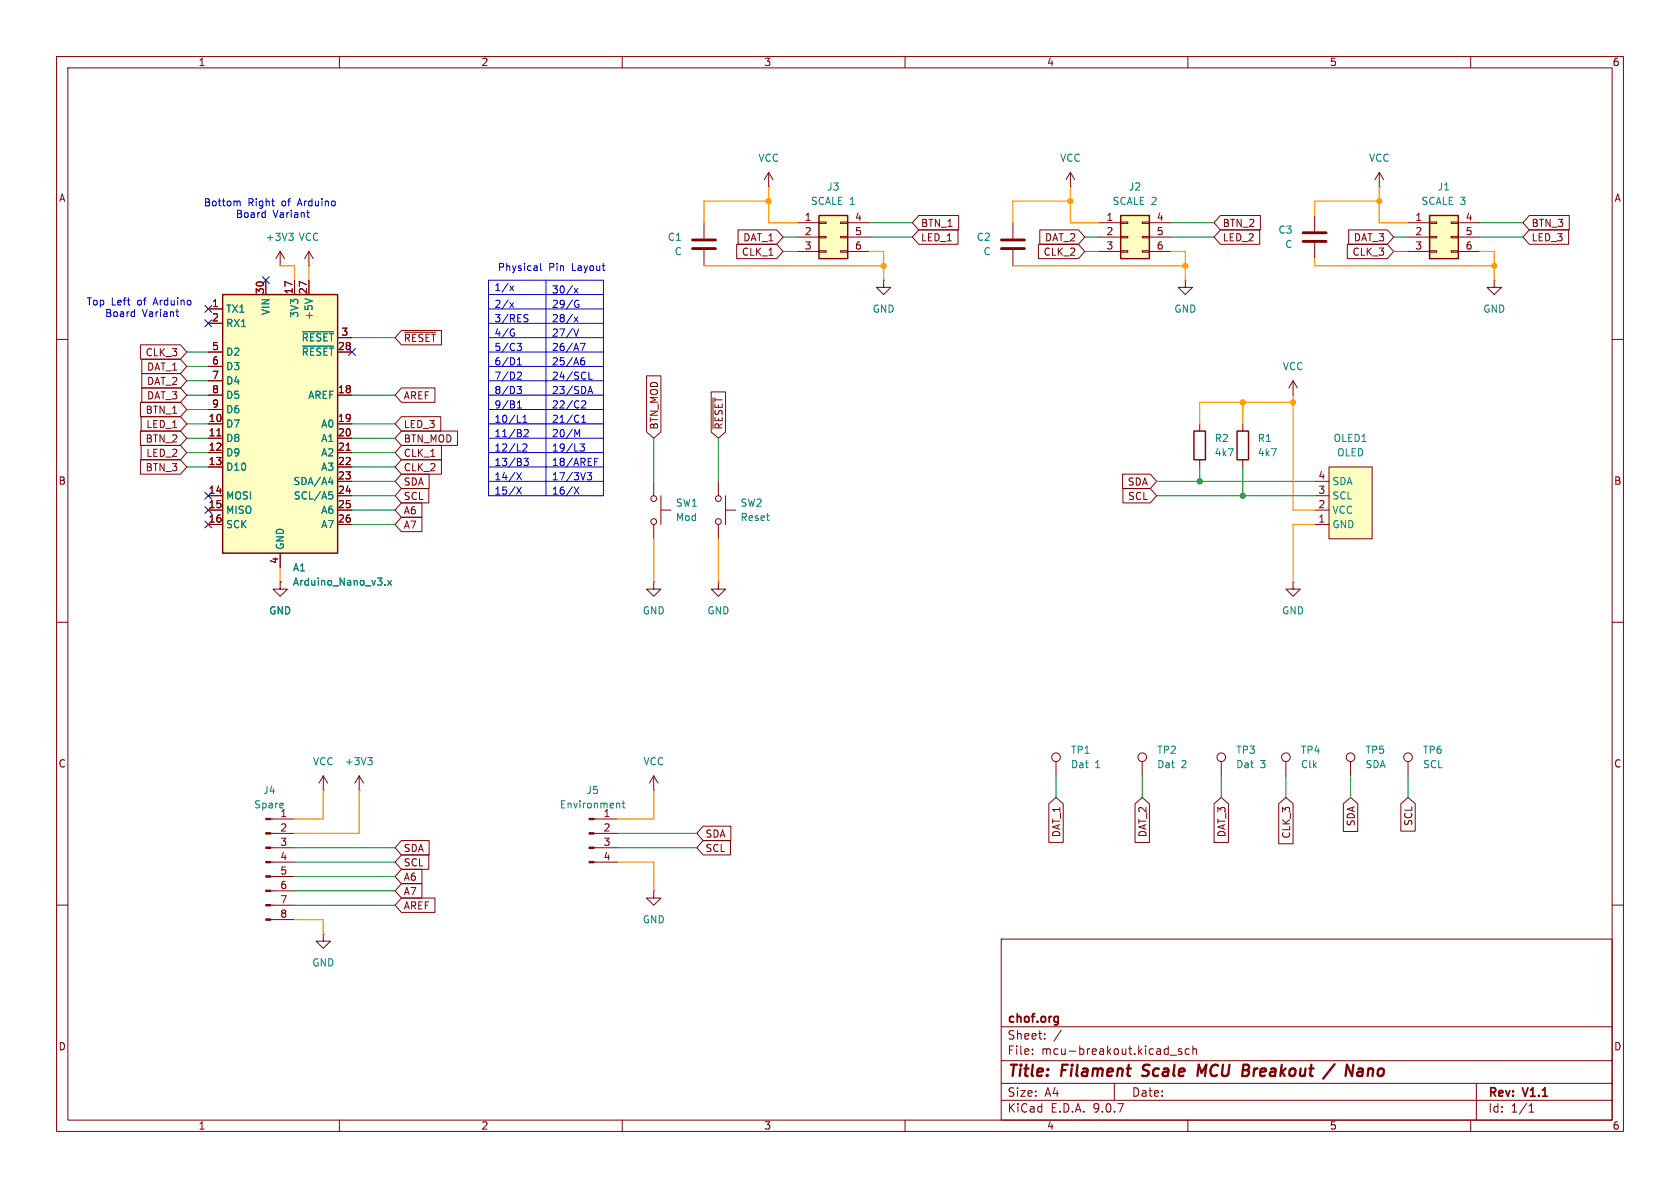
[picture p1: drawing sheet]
<svg xmlns="http://www.w3.org/2000/svg" width="297mm" height="210mm" viewBox="0 0 297 210" stroke-linecap="round" stroke-linejoin="round" font-family="sans-serif">
<g fill="none" stroke="#840000" stroke-width=".18">
<path d="M10 10h277v190h-277zM12 12h273v186h-273zM60 10v2M110 10v2M160 10v2M210 10v2M260 10v2M49.5 47h.1M49.5 44.5l-.7 1.2M49.5 44.5l.8 1.2M49.5 44.5v2.5M54.6 47h.1"/>
<path d="M54.6 44.5l-.8 1.2M54.6 44.5l.8 1.2M54.6 44.5v2.5M209.5 49.5v1.3h1.3l-1.3 1.3-1.2-1.3h1.2M209.5 49.5h.1M10 60h2M212.1 74.9v1.3M228.6 69.9h.1M228.6 67.3l-.8 1.3M228.6 67.3l.8 1.3M228.6 67.3v2.6M285 60h2"/>
<path d="M212.1 81.3v1.3M10 110h2M228.6 102.9v1.2h1.3l-1.3 1.3-1.3-1.3h1.3M228.6 102.9h.1M285 110h2M186.7 134.6v2.6M201.9 134.6v2.6M238.8 134.6v2.6M248.9 134.6v2.6M10 160h2M177 166h108v32h-108zM285 160h2"/>
<path d="M60 198v2M110 198v2M160 198v2M177 194.5h108M177 191.5h108M177 187.5h108M177 181.5h108M182.5 186.3v.1M182.5 185.5v.1M184.7 183.6v.1M184.7 182.8v.1M187.6 182.1l-1.3 2"/>
<path d="M197 191.5v3M206.9 186.5h1.1M208.9 185.5l-.4-.1-.2 .2 .1 .2 .5 .2v.3h-.6M210 198v2M210.2 185.5l-.4-.1-.3 .3v.4l.2 .2h.5M210.9 185.5l.2-.1 .4 .1v.9M210.9 184.9v1.5M260 198v2M261 191.5v6.5M270.3 196.6h.9M270.3 195.5l.4-.4v1.5"/>
<circle cx="186.7" cy="133.9" r=".76"/>
<circle cx="201.9" cy="133.9" r=".76"/>
<circle cx="238.8" cy="133.9" r=".76"/>
<circle cx="248.9" cy="133.9" r=".76"/>
</g>
<path d="M201.9 190.1l.3 .1M202.2 188.4l-.1 .2v.4M213.3 188.2l-.9 1.4-.5-1.4-.2 2M235.9 188.1l-2 2.6M240.1 189l.2-.1 .6 .1-.1 1.2M240.9 189.4h-.6a.4 .4 0 0 0-.4 .4 .4 .4 0 0 0 .3 .4l.6-.1" fill="none" stroke="#840000" stroke-width=".4"/>
<path d="M186.9 179.7l.2 .1M187.1 179.7v1.2l-.2 .2M187.1 180.6l-.2 .1" fill="none" stroke="#840000" stroke-width=".3"/>
<path d="M211.1 76.2h2v5.1h-2z" fill="none" stroke="#840000" stroke-width=".25"/>
<path d="M51 41.2h.8l-.4 .5M51.6 41.7l.2 .2v.3l-.2 .3" fill="none" stroke="#008484" stroke-width=".18"/>
<path d="M234.9 82.6h7.7v12.7h-7.7z" fill="#ffffc2"/>
<g fill="none" stroke="#840000" stroke-width=".18">
<path d="M135.9 33h.1M135.9 30.5l-.8 1.3M135.9 30.5l.8 1.3M135.9 30.5v2.5M232.4 38.1v2.8M243.8 33h.1M243.8 30.5l-.7 1.3M243.8 30.5l.8 1.3M243.8 30.5v2.5M232.4 42.9v2.8M115.6 85.1v2.5M115.6 92.7v2.6"/>
<path d="M116.8 90.2h1.8M116.8 87.6v5.1M127 85.1v2.5M127 92.7v2.6M128.3 90.2h1.7M128.3 87.6v5.1M232.4 85.1h2.5M232.4 87.6h2.5M232.4 90.2h2.5M232.4 92.7h2.5M234.9 82.6h7.7v12.7h-7.7zM215.9 134.6v2.6"/>
<path d="M227.3 134.6v2.6"/>
<circle cx="115.6" cy="92.2" r=".51"/>
<circle cx="115.6" cy="88.1" r=".51"/>
<circle cx="127" cy="92.2" r=".51"/>
<circle cx="127" cy="88.1" r=".51"/>
<circle cx="215.9" cy="133.9" r=".76"/>
<circle cx="227.3" cy="133.9" r=".76"/>
</g>
<path d="M230.4 41.1h4M230.4 42.7h4" fill="none" stroke="#840000" stroke-width=".51"/>
<path d="M198.1 38.1h5.1v7.6h-5.1z" fill="#ffffc2"/>
<path d="M198.1 38.1h5.1v7.6h-5.1z" fill="none" stroke="#840000" stroke-width=".25"/>
<g fill="none" stroke="#840000" stroke-width=".18">
<path d="M189.2 33h.1M189.2 30.5l-.7 1.3M189.2 30.5l.8 1.3M189.2 30.5v2.5M194.3 39.4h3.8M198.1 39.2h1.3v.3h-1.3zM201.9 39.2h1.3v.3h-1.3zM203.2 39.4h3.8M194.3 41.9h3.8M194.3 44.5h3.8M198.1 41.8h1.3v.2h-1.3zM198.1 44.3h1.3v.3h-1.3z"/>
<path d="M201.9 41.8h1.3v.2h-1.3zM201.9 44.3h1.3v.3h-1.3zM203.2 41.9h3.8M203.2 44.5h3.8"/>
</g>
<path d="M144.8 38.1h5.1v7.6h-5.1z" fill="#ffffc2"/>
<path d="M144.8 38.1h5.1v7.6h-5.1z" fill="none" stroke="#840000" stroke-width=".25"/>
<g fill="none" stroke="#840000" stroke-width=".18">
<path d="M124.5 39.4v2.8M141 39.4h3.8M144.8 39.2h1.2v.3h-1.2zM148.6 39.2h1.3v.3h-1.3zM149.9 39.4h3.8M179.1 39.4v2.8M124.5 44.2v2.8M141 41.9h3.8M141 44.5h3.8M144.8 41.8h1.2v.2h-1.2zM144.8 44.3h1.2v.3h-1.2zM148.6 41.8h1.3v.2h-1.3z"/>
<path d="M148.6 44.3h1.3v.3h-1.3zM149.9 41.9h3.8M149.9 44.5h3.8M156.2 49.5v1.3h1.3l-1.3 1.3-1.3-1.3h1.3M156.2 49.5h.1M179.1 44.2v2.8"/>
</g>
<path d="M122.4 42.4h4.1M122.4 43.9h4.1M177 42.4h4.1M177 43.9h4.1" fill="none" stroke="#840000" stroke-width=".51"/>
<path d="M252.7 38.1h5.1v7.6h-5.1z" fill="#ffffc2"/>
<path d="M252.7 38.1h5.1v7.6h-5.1z" fill="none" stroke="#840000" stroke-width=".25"/>
<g fill="none" stroke="#840000" stroke-width=".18">
<path d="M248.9 39.4h3.8M252.7 39.2h1.3v.3h-1.3zM256.5 39.2h1.3v.3h-1.3zM257.8 39.4h3.8M248.9 41.9h3.8M248.9 44.5h3.8M252.7 41.8h1.3v.2h-1.3zM252.7 44.3h1.3v.3h-1.3zM256.5 41.8h1.3v.2h-1.3zM256.5 44.3h1.3v.3h-1.3zM257.8 41.9h3.8M257.8 44.5h3.8"/>
<path d="M264.2 49.5v1.3h1.2l-1.2 1.3-1.3-1.3h1.3M264.2 49.5h.1M49.5 102.9v1.2h1.3l-1.3 1.3-1.2-1.3h1.2M49.5 102.9h.1M115.6 102.9v1.2h1.2l-1.2 1.3-1.3-1.3h1.3M115.6 102.9h.1M127 102.9v1.2h1.3l-1.3 1.3-1.3-1.3h1.3M127 102.9h.1M57.1 139.7h.1M57.1 137.2l-.7 1.2M57.1 137.2l.8 1.2M57.1 137.2v2.5"/>
<path d="M63.5 139.7h.1M63.5 137.2l-.8 1.2M63.5 137.2l.8 1.2M63.5 137.2v2.5M115.6 139.7h.1M115.6 137.2l-.8 1.2M115.6 137.2l.7 1.2M115.6 137.2v2.5M47.9 144.8h4.2M47.9 147.3h4.2M47.9 149.9h4.2M47.9 152.4h4.2"/>
<path d="M47.9 154.9h4.2M47.9 157.5h4.2M105 144.8h4.2M105 147.3h4.2M105 149.9h4.2M105 152.4h4.2M115.6 157.5v1.3h1.2l-1.2 1.2-1.3-1.2h1.3M115.6 157.5h.1M47.9 160h4.2M47.9 162.6h4.2M57.1 165.1v1.3h1.3l-1.3 1.2-1.2-1.2h1.2M57.1 165.1h.1"/>
</g>
<g fill="#840000" stroke="#840000" stroke-width=".18">
<path d="M104.1 144.7h.9v.2h-.9z"/>
<path d="M104.1 147.2h.9v.2h-.9z"/>
<path d="M104.1 149.7h.9v.3h-.9z"/>
<path d="M104.1 152.3h.9v.2h-.9z"/>
<path d="M47 144.7h.9v.2h-.9z"/>
<path d="M47 147.2h.9v.2h-.9z"/>
<path d="M47 149.7h.9v.3h-.9z"/>
<path d="M47 152.3h.9v.2h-.9z"/>
<path d="M47 154.8h.9v.3h-.9z"/>
<path d="M47 157.4h.9v.2h-.9z"/>
<path d="M47 159.9h.9v.2h-.9z"/>
<path d="M47 162.4h.9v.3h-.9z"/>
</g>
<path d="M65 133.9h.8l-.4 .5M65.6 134.4l.2 .3v.3l-.2 .2M109.4 142l.2 .2v.6M110 142h.5M110.2 141.5v1.1l.3 .2" fill="none" stroke="#008484" stroke-width=".18"/>
<path d="M39.4 52.1h20.3v45.7h-20.3z" fill="#ffffc2"/>
<path d="M39.4 52.1h20.3v45.7h-20.3zM218.7 76.2h2v5.1h-2z" fill="none" stroke="#840000" stroke-width=".25"/>
<g fill="none" stroke="#840000" stroke-width=".18">
<path d="M162.4 38.1h7.1v2.5h-7.1l-1.1-1.2zM215.7 38.1h7.1v2.5h-7.1l-1.1-1.2zM270.4 38.1h7v2.5h-7l-1.2-1.2zM36.8 54.6h2.6M36.8 57.2h2.6M47 49.5v2.6M52.1 49.5v2.6M54.6 49.5v2.6M59.7 59.7h2.5M71 58.4h7v2.6h-7l-1.2-1.3zM71.5 58.7h5.5M130.2 43.2h7.1l1.1 1.3-1.1 1.2h-7.1z"/>
<path d="M130.5 40.6h6.8l1.1 1.3-1.1 1.3h-6.8zM162.4 40.6h7v2.6h-7l-1.1-1.3zM183.6 43.2h7.1l1.1 1.3-1.1 1.2h-7.1zM183.8 40.6h6.9l1.1 1.3-1.1 1.3h-6.9zM215.7 40.6h7v2.6h-7l-1.1-1.3zM238.2 43.2h7.1l1.1 1.3-1.1 1.2h-7.1zM238.4 40.6h6.9l1.1 1.3-1.1 1.3h-6.9zM270.4 40.6h6.9v2.6h-6.9l-1.2-1.3zM24.8 71.1h7.1l1.1 1.3-1.1 1.3h-7.1zM24.8 76.2h7.1l1.1 1.3-1.1 1.2h-7.1zM24.8 61h7.1l1.1 1.2-1.1 1.3h-7.1zM25 78.7h6.9l1.1 1.3-1.1 1.3h-6.9z"/>
<path d="M25 73.7h6.9l1.1 1.2-1.1 1.3h-6.9zM25.1 68.6h6.8l1.1 1.3-1.1 1.2h-6.8zM25.1 63.5h6.8l1.1 1.3-1.1 1.2h-6.8zM25.1 66h6.8l1.1 1.3-1.1 1.3h-6.8zM36.8 62.2h2.6M36.8 64.8h2.6M36.8 67.3h2.6M36.8 69.9h2.6M36.8 72.4h2.6M36.8 74.9h2.6M36.8 77.5h2.6M38.3 77.1h.8"/>
<path d="M59.7 62.2h2.5M59.7 69.9h2.5M59.7 74.9h2.5M59.7 77.5h2.5M61.2 79.6h.7M71 68.6h5.9v2.5h-5.9l-1.2-1.2zM71 73.7h6.9v2.5h-6.9l-1.2-1.3zM71 78.7h7v2.6h-7l-1.2-1.3zM71 76.2h9.9v2.5h-9.9l-1.2-1.2zM114.3 66.4h2.5v10l-1.2 1.1-1.3-1.1zM125.7 69.3h2.6v7.1l-1.3 1.1-1.3-1.1zM126 70.3v5.5"/>
<path d="M219.7 74.9v1.3M24.8 81.3h7.1l1.1 1.3-1.1 1.2h-7.1zM36.8 80h2.6M36.8 82.6h2.6M36.8 87.6h2.6M36.8 90.2h2.6M36.8 92.7h2.6M49.5 97.8v2.5M59.7 80h2.5M59.7 82.6h2.5M59.7 87.6h2.5M59.7 90.2h2.5"/>
<path d="M59.7 92.7h2.5M59.7 85.1h2.5M71 91.4h3.6v2.6h-3.6l-1.2-1.3zM71 88.9h3.6v2.5h-3.6l-1.2-1.2zM71 83.8h4.9v2.6h-4.9l-1.2-1.3zM71 86.4h4.8v2.5h-4.8l-1.2-1.3zM71 81.3h7v2.5h-7l-1.2-1.2zM198.5 83.8h4.9l1.1 1.3-1.1 1.3h-4.9zM198.5 86.4h4.9l1.1 1.2-1.1 1.3h-4.9zM219.7 81.3v1.3M49.5 102.9h.1M71 151.1h4.8v2.6h-4.8l-1.2-1.3z"/>
<path d="M71 158.7h5.9v2.6h-5.9l-1.2-1.3zM71 148.6h4.9v2.5h-4.9l-1.2-1.2zM71 156.2h3.6v2.6h-3.6l-1.2-1.3zM71 153.7h3.6v2.5h-3.6l-1.2-1.3zM124.3 148.6h4.8v2.5h-4.8l-1.1-1.2zM124.3 146h4.9v2.6h-4.9l-1.1-1.3zM185.4 142.1l1.3-1.1 1.3 1.1v6.8h-2.6zM200.7 142.1l1.2-1.1 1.3 1.1v6.8h-2.5zM214.6 142.1l1.3-1.1 1.3 1.1v6.8h-2.6zM226.1 142.1l1.2-1.1 1.3 1.1v7.1h-2.5zM237.5 142.1l1.3-1.1 1.2 1.1v4.9h-2.5zM247.6 142.1l1.3-1.1 1.3 1.1v4.8h-2.6z"/>
</g>
<path d="M53.5 58.6h5.5M53.9 52.8l1.3 .4M53.5 61.2h5.5M58.1 85.2h.8M58.2 86.9h.6M58.3 87.4h.3l.2 .3-.1 .4-.4 .1M58.7 84.8v.9M68.1 103.3v.1M68.5 102.6l.7 .8M69.2 102.6l-.7 .8" fill="none" stroke="#008484" stroke-width=".18"/>
<g fill="none" stroke="#0000c2" stroke-width=".18">
<path d="M42 35.6h.4l.1 .8M46.9 37.2v1.2M46.9 38.4h-.1M54.2 37.6h.5M54.4 38.3l.3 .1M23.7 55.1l.1 .1M23.8 54.7v1.3M23.8 55.9l-.1 .1M31.1 55.1h.5M31.3 55.8l.3 .2M86.4 52.1h20.3M86.4 54.6h20.3"/>
<path d="M86.4 57.2h20.3M86.4 59.7h20.3M86.4 49.5h20.3v38.1h-20.3zM90.1 50.5l.7 .9M90.1 53.5l.7 .8M90.6 58.2h.3M90.7 58.9h.3v.4l-.4 .1M90.8 50.5l-.7 .9M90.8 53.5l-.7 .8M92.9 56.2l.3 .1 .1 .3-.2 .3h-.3M92.9 55.6l.4 .1M95.6 46.6v1l.2 .2"/>
<path d="M96.5 49.5v38.1M101.4 58.2l.5 1.2 .4-1.2M101.5 51l.7 .8M101.5 56l.7 .9M102.1 53.8h.3l-.1 .5h-.3l-.3-.1M102.2 51l-.7 .8M102.2 56l-.7 .9M102.3 53.1h-.3l-.3 .2M86.4 62.2h20.3M86.4 64.8h20.3M86.4 67.3h20.3M86.4 69.9h20.3"/>
<path d="M86.4 72.4h20.3M86.4 74.9h20.3M86.4 77.5h20.3M91.4 60.7h.8l-.4 .5 .3 .1 .1 .4-.3 .3h-.3M91.4 68.3h.8l-.4 .5 .3 .1 .1 .4-.3 .3h-.3M91.5 74.7h.6M91.5 64.5h.7M91.5 63.6l.3-.4v1.3M91.5 71.2l.3-.3v1.2M91.5 72.1h.7M91.5 65.8h.4l.3 .3-.8 .9h.8M92.4 74.7h.8"/>
<path d="M92.4 73.8l.4-.4v1.3M92.4 78.6l.5-.1 .3 .3-.8 .9h.8M92.7 76.1l.5-.2 .2 .4-.8 .9h.8M101.6 75.9l.4 .9 .5-.9v1.3M102.5 78.5h.8l-.4 .5 .4 .1v.5l-.2 .1-.6-.1M102.6 60.7h.8l-.5 1.3M102.8 71l.5-.1 .3 .3-.8 .9h.8M102.8 74.7h.8M102.8 73.8l.4-.4v1.3M103.3 63.2l-.4 .1a.86 .86 0 0 0 0 1.2l.4-.1 .1-.4-.3-.3h-.2l-.2 .3M103.9 69.6l.4-1.3 .5 1.3M104 69.2h.6"/>
<path d="M104.1 65.8v1.2h.6M86.4 80h20.3M86.4 82.6h20.3M86.4 85.1h20.3M91.3 83.6l.9 1.2M91.3 86.1l.9 1.3M92.2 83.6l-.9 1.2M92.2 86.1l-.9 1.3M92.6 81h.8l-.4 .5 .3 .1v.6l-.1 .1-.6-.1M101.5 86.1l.9 1.3M102.4 86.1l-.9 1.3M103.8 83.6h.8l-.4 .4 .3 .2v.5l-.2 .1-.5-.1"/>
<path d="M105.1 81h.6M105.1 81.6h.5"/>
</g>
<g fill="none" stroke="#f90" stroke-width=".23">
<path d="M135.9 35.6h-11.4v3.8M135.9 33v6.4h5.1M189.2 35.6h-10.1v3.8M189.2 33v6.4h5.1M243.8 35.6h-11.4v2.5M243.8 33v6.4h5.1M49.5 47h2.6v2.5M54.6 47v2.5M124.5 47h31.7M153.7 44.5h2.5v5M179.1 47h30.4M207 44.5h2.5v5"/>
<path d="M232.4 45.7v1.3h31.8M261.6 44.5h2.6v5M219.7 71.1v3.8M228.6 69.9v20.3h3.8M228.6 71.1h-16.5v3.8M115.6 95.3v7.6M127 95.3v7.6M232.4 92.7h-3.8v10.2M49.5 100.3v2.6M57.1 139.7v5.1h-5M63.5 139.7v7.6h-11.4M115.6 139.7v5.1h-6.4"/>
<path d="M109.2 152.4h6.4v5.1M52.1 162.6h5v2.5"/>
</g>
<g fill="none" stroke="#008400" stroke-width=".18">
<path d="M153.7 39.4h7.6M207 39.4h7.6M261.6 39.4h7.6M62.2 59.7h7.6M138.4 41.9h2.6M138.4 44.5h2.6M153.7 41.9h7.6M191.8 41.9h2.5M191.8 44.5h2.5M207 41.9h7.6M246.4 41.9h2.5M246.4 44.5h2.5"/>
<path d="M261.6 41.9h7.6M33 77.5h3.8M33 69.9h3.8M33 74.9h3.8M33 62.2h3.8M33 64.8h3.8M33 67.3h3.8M33 72.4h3.8M62.2 77.5h7.6M62.2 69.9h7.6M62.2 74.9h7.6M115.6 77.5v7.6"/>
<path d="M127 77.5v7.6M33 80h3.8M33 82.6h3.8M62.2 80h7.6M62.2 85.1h7.6M62.2 92.7h7.6M62.2 90.2h7.6M62.2 87.6h7.6M62.2 82.6h7.6M204.5 85.1h27.9M204.5 87.6h27.9M212.1 82.6v2.5"/>
<path d="M219.7 82.6v5M186.7 137.2v3.8M201.9 137.2v3.8M215.9 137.2v3.8M227.3 137.2v3.8M238.8 137.2v3.8M248.9 137.2v3.8M52.1 149.9h17.7M52.1 154.9h17.7M52.1 152.4h17.7M52.1 157.5h17.7M109.2 147.3h14"/>
<path d="M109.2 149.9h14M52.1 160h17.7"/>
</g>
<g fill="none" stroke="#000084" stroke-width=".18">
<path d="M36.2 54l1.2 1.2M36.2 56.5l1.2 1.3M37.4 54l-1.2 1.2M37.4 56.5l-1.2 1.3M46.4 48.9l1.2 1.2M47.6 48.9l-1.2 1.2M61.6 61.6l1.2 1.2M62.8 61.6l-1.2 1.2M36.2 92.1l1.2 1.2M36.2 89.6l1.2 1.2M36.2 87l1.2 1.2M37.4 87l-1.2 1.2"/>
<path d="M37.4 92.1l-1.2 1.2M37.4 89.6l-1.2 1.2"/>
</g>
<g fill="#f90" stroke="#f90" stroke-width=".18">
<circle cx="228.6" cy="71.1" r=".46"/>
<circle cx="209.5" cy="47" r=".46"/>
<circle cx="243.8" cy="35.6" r=".46"/>
<circle cx="264.2" cy="47" r=".46"/>
<circle cx="156.2" cy="47" r=".46"/>
<circle cx="189.2" cy="35.6" r=".46"/>
<circle cx="135.9" cy="35.6" r=".46"/>
<circle cx="219.7" cy="71.1" r=".46"/>
</g>
<g fill="#008400" stroke="#008400" stroke-width=".18">
<circle cx="212.1" cy="85.1" r=".46"/>
<circle cx="219.7" cy="87.6" r=".46"/>
</g>
<g font-size="2.8" fill="#840000">
<text x="178" y="190.9">Title:</text>
<text x="187.7" y="190.9">Filament</text>
<text x="202.8" y="190.9">Scale</text>
<text x="213.4" y="190.9">MCU</text>
<text x="222.1" y="190.9">Breakout</text>
<text x="237.5" y="190.9">/</text>
<text x="241.9" y="190.9">Nano</text>
</g>
<g font-size="2.1" fill="#840000">
<text x="178" y="184">Sheet:</text>
<text x="178" y="181.2">chof.org</text>
<text x="178" y="186.7">File:</text>
<text x="184.1" y="186.7">mcu-breakout.kicad_sch</text>
<text x="178" y="196.9">KiCad</text>
<text x="178" y="194.1">Size:</text>
<text x="184.7" y="194.1">A4</text>
<text x="185.7" y="196.9">E.D.A.</text>
<text x="193.3" y="196.9">9.0.7</text>
<text x="200" y="194.1">Date:</text>
<text x="263" y="194.3">Rev:</text>
<text x="263" y="196.9">Id:</text>
<text x="267.1" y="196.9">1/1</text>
<text x="269.4" y="194.3">V1.1</text>
</g>
<g font-size="1.8" fill="#840000">
<text x="35" y="11.9">1</text>
<text x="85" y="11.9">2</text>
<text x="135" y="11.9">3</text>
<text x="185" y="11.9">4</text>
<text x="235" y="11.9">5</text>
<text x="285" y="11.9">6</text>
<text x="10.3" y="35.9">A</text>
<text x="285.3" y="35.9">A</text>
<text x="142.2" y="39.1">1</text>
<text x="142.2" y="41.7">2</text>
<text x="151.1" y="39.1">4</text>
<text x="151.1" y="41.7">5</text>
<text x="162.7" y="40.3">BTN_1</text>
<text x="195.5" y="39.1">1</text>
<text x="195.5" y="41.7">2</text>
<text x="204.4" y="39.1">4</text>
<text x="204.4" y="41.7">5</text>
<text x="216.1" y="40.3">BTN_2</text>
<text x="250.1" y="39.1">1</text>
<text x="250.1" y="41.7">2</text>
<text x="259" y="39.1">4</text>
<text x="259" y="41.7">5</text>
<text x="270.7" y="40.3">BTN_3</text>
<text x="131.1" y="45.4">CLK_1</text>
<text x="131.3" y="42.9">DAT_1</text>
<text x="142.2" y="44.2">3</text>
<text x="151.1" y="44.2">6</text>
<text x="162.7" y="42.9">LED_1</text>
<text x="184.4" y="45.4">CLK_2</text>
<text x="184.6" y="42.9">DAT_2</text>
<text x="195.5" y="44.2">3</text>
<text x="204.4" y="44.2">6</text>
<text x="216.1" y="42.9">LED_2</text>
<text x="239" y="45.4">CLK_3</text>
<text x="239.2" y="42.9">DAT_3</text>
<text x="250.1" y="44.2">3</text>
<text x="259" y="44.2">6</text>
<text x="270.7" y="42.9">LED_3</text>
<text x="46.7" y="52.1" transform="rotate(-90 46.7 52.1)">30</text>
<text x="51.8" y="52.1" transform="rotate(-90 51.8 52.1)">17</text>
<text x="54.4" y="52.1" transform="rotate(-90 54.4 52.1)">27</text>
<text x="37.4" y="54.4">1</text>
<text x="37.4" y="56.9">2</text>
<text x="60.3" y="59.4">3</text>
<text x="25.6" y="63.2">CLK_3</text>
<text x="25.9" y="65.7">DAT_1</text>
<text x="37.4" y="62">5</text>
<text x="37.4" y="64.5">6</text>
<text x="59.6" y="62">28</text>
<text x="71.3" y="60.6">~{RESET}</text>
<text x="25.9" y="70.8">DAT_3</text>
<text x="25.9" y="68.3">DAT_2</text>
<text x="37.4" y="67.1">7</text>
<text x="37.4" y="69.6">8</text>
<text x="59.6" y="69.6">18</text>
<text x="71.3" y="70.8">AREF</text>
<text x="25.6" y="73.3">BTN_1</text>
<text x="25.8" y="75.9">LED_1</text>
<text x="36.8" y="74.7">10</text>
<text x="36.8" y="77.2">11</text>
<text x="37.4" y="72.1">9</text>
<text x="59.6" y="74.7">19</text>
<text x="59.6" y="77.2">20</text>
<text x="71.3" y="75.9">LED_3</text>
<text x="116.5" y="76" transform="rotate(-90 116.5 76)">BTN_MOD</text>
<text x="128" y="76" transform="rotate(-90 128 76)">~{RESET}</text>
<text x="25.6" y="83.5">BTN_3</text>
<text x="25.6" y="78.4">BTN_2</text>
<text x="25.8" y="81">LED_2</text>
<text x="36.8" y="79.8">12</text>
<text x="36.8" y="82.3">13</text>
<text x="59.6" y="79.8">21</text>
<text x="59.6" y="82.3">22</text>
<text x="71.3" y="83.5">CLK_2</text>
<text x="71.3" y="81">CLK_1</text>
<text x="71.3" y="78.4">BTN_MOD</text>
<text x="10.3" y="85.9">B</text>
<text x="36.8" y="87.4">14</text>
<text x="36.8" y="89.9">15</text>
<text x="59.6" y="84.8">23</text>
<text x="59.6" y="87.4">24</text>
<text x="59.6" y="89.9">25</text>
<text x="71.3" y="86">SDA</text>
<text x="71.3" y="88.6">SCL</text>
<text x="199.3" y="86">SDA</text>
<text x="199.3" y="88.6">SCL</text>
<text x="233" y="84.8">4</text>
<text x="233" y="87.4">3</text>
<text x="233" y="89.9">2</text>
<text x="285.3" y="85.9">B</text>
<text x="36.8" y="92.5">16</text>
<text x="59.6" y="92.5">26</text>
<text x="71.3" y="93.7">A7</text>
<text x="71.3" y="91.1">A6</text>
<text x="233" y="92.5">1</text>
<text x="49.3" y="99.8" transform="rotate(-90 49.3 99.8)">4</text>
<text x="10.3" y="135.9">C</text>
<text x="285.3" y="135.9">C</text>
<text x="49.5" y="147.1">2</text>
<text x="49.5" y="149.6">3</text>
<text x="106.6" y="144.5">1</text>
<text x="106.6" y="147.1">2</text>
<text x="106.6" y="149.6">3</text>
<text x="124.6" y="148.3">SDA</text>
<text x="187.6" y="148.1" transform="rotate(-90 187.6 148.1)">DAT_1</text>
<text x="202.9" y="148.1" transform="rotate(-90 202.9 148.1)">DAT_2</text>
<text x="216.9" y="148.1" transform="rotate(-90 216.9 148.1)">DAT_3</text>
<text x="228.3" y="148.3" transform="rotate(-90 228.3 148.3)">CLK_3</text>
<text x="239.7" y="146.2" transform="rotate(-90 239.7 146.2)">SDA</text>
<text x="249.9" y="146.1" transform="rotate(-90 249.9 146.1)">SCL</text>
<text x="49.5" y="152.1">4</text>
<text x="49.5" y="154.7">5</text>
<text x="71.3" y="153.4">SCL</text>
<text x="71.3" y="150.8">SDA</text>
<text x="71.3" y="155.9">A6</text>
<text x="106.6" y="152.1">4</text>
<text x="124.6" y="150.8">SCL</text>
<text x="49.5" y="157.2">6</text>
<text x="49.5" y="159.8">7</text>
<text x="71.3" y="161">AREF</text>
<text x="71.3" y="158.4">A7</text>
<text x="49.5" y="162.3">8</text>
<text x="10.3" y="185.9">D</text>
<text x="285.3" y="185.9">D</text>
<text x="35" y="199.9">1</text>
<text x="85" y="199.9">2</text>
<text x="135" y="199.9">3</text>
<text x="185" y="199.9">4</text>
<text x="235" y="199.9">5</text>
<text x="285" y="199.9">6</text>
</g>
<g font-size="1.8" fill="#008484">
<text x="134" y="28.8">VCC</text>
<text x="187.3" y="28.8">VCC</text>
<text x="241.9" y="28.8">VCC</text>
<text x="146.1" y="33.9">J3</text>
<text x="199.5" y="33.9">J2</text>
<text x="254.1" y="33.9">J1</text>
<text x="143.3" y="36.4">SCALE 1</text>
<text x="196.6" y="36.4">SCALE 2</text>
<text x="225.9" y="41.5">C3</text>
<text x="251.2" y="36.4">SCALE 3</text>
<text x="46.9" y="42.8">+3V3</text>
<text x="52.7" y="42.8">VCC</text>
<text x="118" y="42.8">C1</text>
<text x="119.2" y="45.3">C</text>
<text x="172.6" y="42.8">C2</text>
<text x="173.8" y="45.3">C</text>
<text x="227.1" y="44">C</text>
<text x="39.9" y="55.5">TX1</text>
<text x="39.9" y="58">RX1</text>
<text x="47.9" y="55.8" transform="rotate(-90 47.9 55.8)">VIN</text>
<text x="52.9" y="56.3" transform="rotate(-90 52.9 56.3)">3V3</text>
<text x="55.5" y="56.7" transform="rotate(-90 55.5 56.7)">+5V</text>
<text x="154.2" y="55.5">GND</text>
<text x="207.5" y="55.5">GND</text>
<text x="262.1" y="55.5">GND</text>
<text x="39.9" y="63.1">D2</text>
<text x="39.9" y="65.6">D3</text>
<text x="53.2" y="60.6">~{RESET}</text>
<text x="53.2" y="63.1">~{RESET}</text>
<text x="226.7" y="65.6">VCC</text>
<text x="39.9" y="68.2">D4</text>
<text x="39.9" y="70.7">D5</text>
<text x="54.4" y="70.7">AREF</text>
<text x="39.9" y="73.3">D6</text>
<text x="39.9" y="75.8">D7</text>
<text x="56.7" y="75.8">A0</text>
<text x="39.9" y="78.3">D8</text>
<text x="39.9" y="80.9">D9</text>
<text x="39.9" y="83.4">D10</text>
<text x="56.7" y="78.3">A1</text>
<text x="56.7" y="80.9">A2</text>
<text x="56.7" y="83.4">A3</text>
<text x="214.6" y="78.3">R2</text>
<text x="214.6" y="80.9">4k7</text>
<text x="222.3" y="78.3">R1</text>
<text x="222.3" y="80.9">4k7</text>
<text x="235.7" y="78.3">OLED1</text>
<text x="236.3" y="80.9">OLED</text>
<text x="39.9" y="88.5">MOSI</text>
<text x="51.8" y="86">SDA/A4</text>
<text x="51.8" y="88.5">SCL/A5</text>
<text x="119.4" y="89.8">SW1</text>
<text x="130.8" y="89.8">SW2</text>
<text x="235.5" y="86">SDA</text>
<text x="235.5" y="88.5">SCL</text>
<text x="39.9" y="91">MISO</text>
<text x="39.9" y="93.6">SCK</text>
<text x="56.7" y="91">A6</text>
<text x="56.7" y="93.6">A7</text>
<text x="119.4" y="92.3">Mod</text>
<text x="130.8" y="92.3">Reset</text>
<text x="235.5" y="91">VCC</text>
<text x="235.5" y="93.6">GND</text>
<text x="50.4" y="97.3" transform="rotate(-90 50.4 97.3)">GND</text>
<text x="51.7" y="101.2">A1</text>
<text x="51.7" y="103.7">Arduino_Nano_v3.x</text>
<text x="47.5" y="108.8">GND</text>
<text x="113.5" y="108.8">GND</text>
<text x="125" y="108.8">GND</text>
<text x="226.6" y="108.8">GND</text>
<text x="55.2" y="135.5">VCC</text>
<text x="60.9" y="135.5">+3V3</text>
<text x="113.7" y="135.5">VCC</text>
<text x="189.2" y="133.5">TP1</text>
<text x="189.2" y="136">Dat</text>
<text x="193.6" y="136">1</text>
<text x="204.5" y="133.5">TP2</text>
<text x="204.5" y="136">Dat</text>
<text x="208.8" y="136">2</text>
<text x="218.4" y="133.5">TP3</text>
<text x="218.4" y="136">Dat</text>
<text x="222.8" y="136">3</text>
<text x="229.9" y="133.5">TP4</text>
<text x="229.9" y="136">Clk</text>
<text x="241.3" y="133.5">TP5</text>
<text x="241.3" y="136">SDA</text>
<text x="251.5" y="133.5">TP6</text>
<text x="251.5" y="136">SCL</text>
<text x="44.8" y="143.1">Spare</text>
<text x="46.4" y="140.6">J4</text>
<text x="98.9" y="143.1">Environment</text>
<text x="103.6" y="140.6">J5</text>
<text x="49.5" y="144.5">1</text>
<text x="113.5" y="163.4">GND</text>
<text x="55.1" y="171">GND</text>
</g>
<g font-size="1.8" fill="#0000c2">
<text x="35.9" y="36.7">Bottom</text>
<text x="41.6" y="38.7">Board</text>
<text x="43.8" y="36.7">Right</text>
<text x="48.3" y="38.7">Variant</text>
<text x="49.9" y="36.7">of</text>
<text x="52.9" y="36.7">Arduino</text>
<text x="87.3" y="51.7">1/x</text>
<text x="87.9" y="48.1">Physical</text>
<text x="97" y="48.1">Pin</text>
<text x="97.5" y="52.2">30/x</text>
<text x="101.2" y="48.1">Layout</text>
<text x="15.2" y="54.2">Top</text>
<text x="18.5" y="56.2">Board</text>
<text x="19.7" y="54.2">Left</text>
<text x="24.4" y="54.2">of</text>
<text x="25.2" y="56.2">Variant</text>
<text x="27.4" y="54.2">Arduino</text>
<text x="87.3" y="54.7">2/x</text>
<text x="87.3" y="57.3">3/RES</text>
<text x="87.3" y="59.8">4/G</text>
<text x="97.5" y="54.7">29/G</text>
<text x="97.5" y="57.3">28/x</text>
<text x="97.5" y="59.8">27/V</text>
<text x="87.3" y="62.4">5/C3</text>
<text x="87.3" y="64.9">6/D1</text>
<text x="97.5" y="62.4">26/A7</text>
<text x="97.5" y="64.9">25/A6</text>
<text x="87.3" y="67.4">7/D2</text>
<text x="87.3" y="70">8/D3</text>
<text x="97.5" y="67.4">24/SCL</text>
<text x="97.5" y="70">23/SDA</text>
<text x="87.3" y="72.5">9/B1</text>
<text x="87.3" y="75.1">10/L1</text>
<text x="87.3" y="77.6">11/B2</text>
<text x="97.5" y="72.5">22/C2</text>
<text x="97.5" y="75.1">21/C1</text>
<text x="97.5" y="77.6">20/M</text>
<text x="87.3" y="80.1">12/L2</text>
<text x="87.3" y="82.7">13/B3</text>
<text x="97.5" y="80.1">19/L3</text>
<text x="97.5" y="82.7">18/AREF</text>
<text x="87.3" y="85.2">14/X</text>
<text x="87.3" y="87.8">15/X</text>
<text x="97.5" y="85.2">17/3V3</text>
<text x="97.5" y="87.8">16/X</text>
</g>
</svg>
